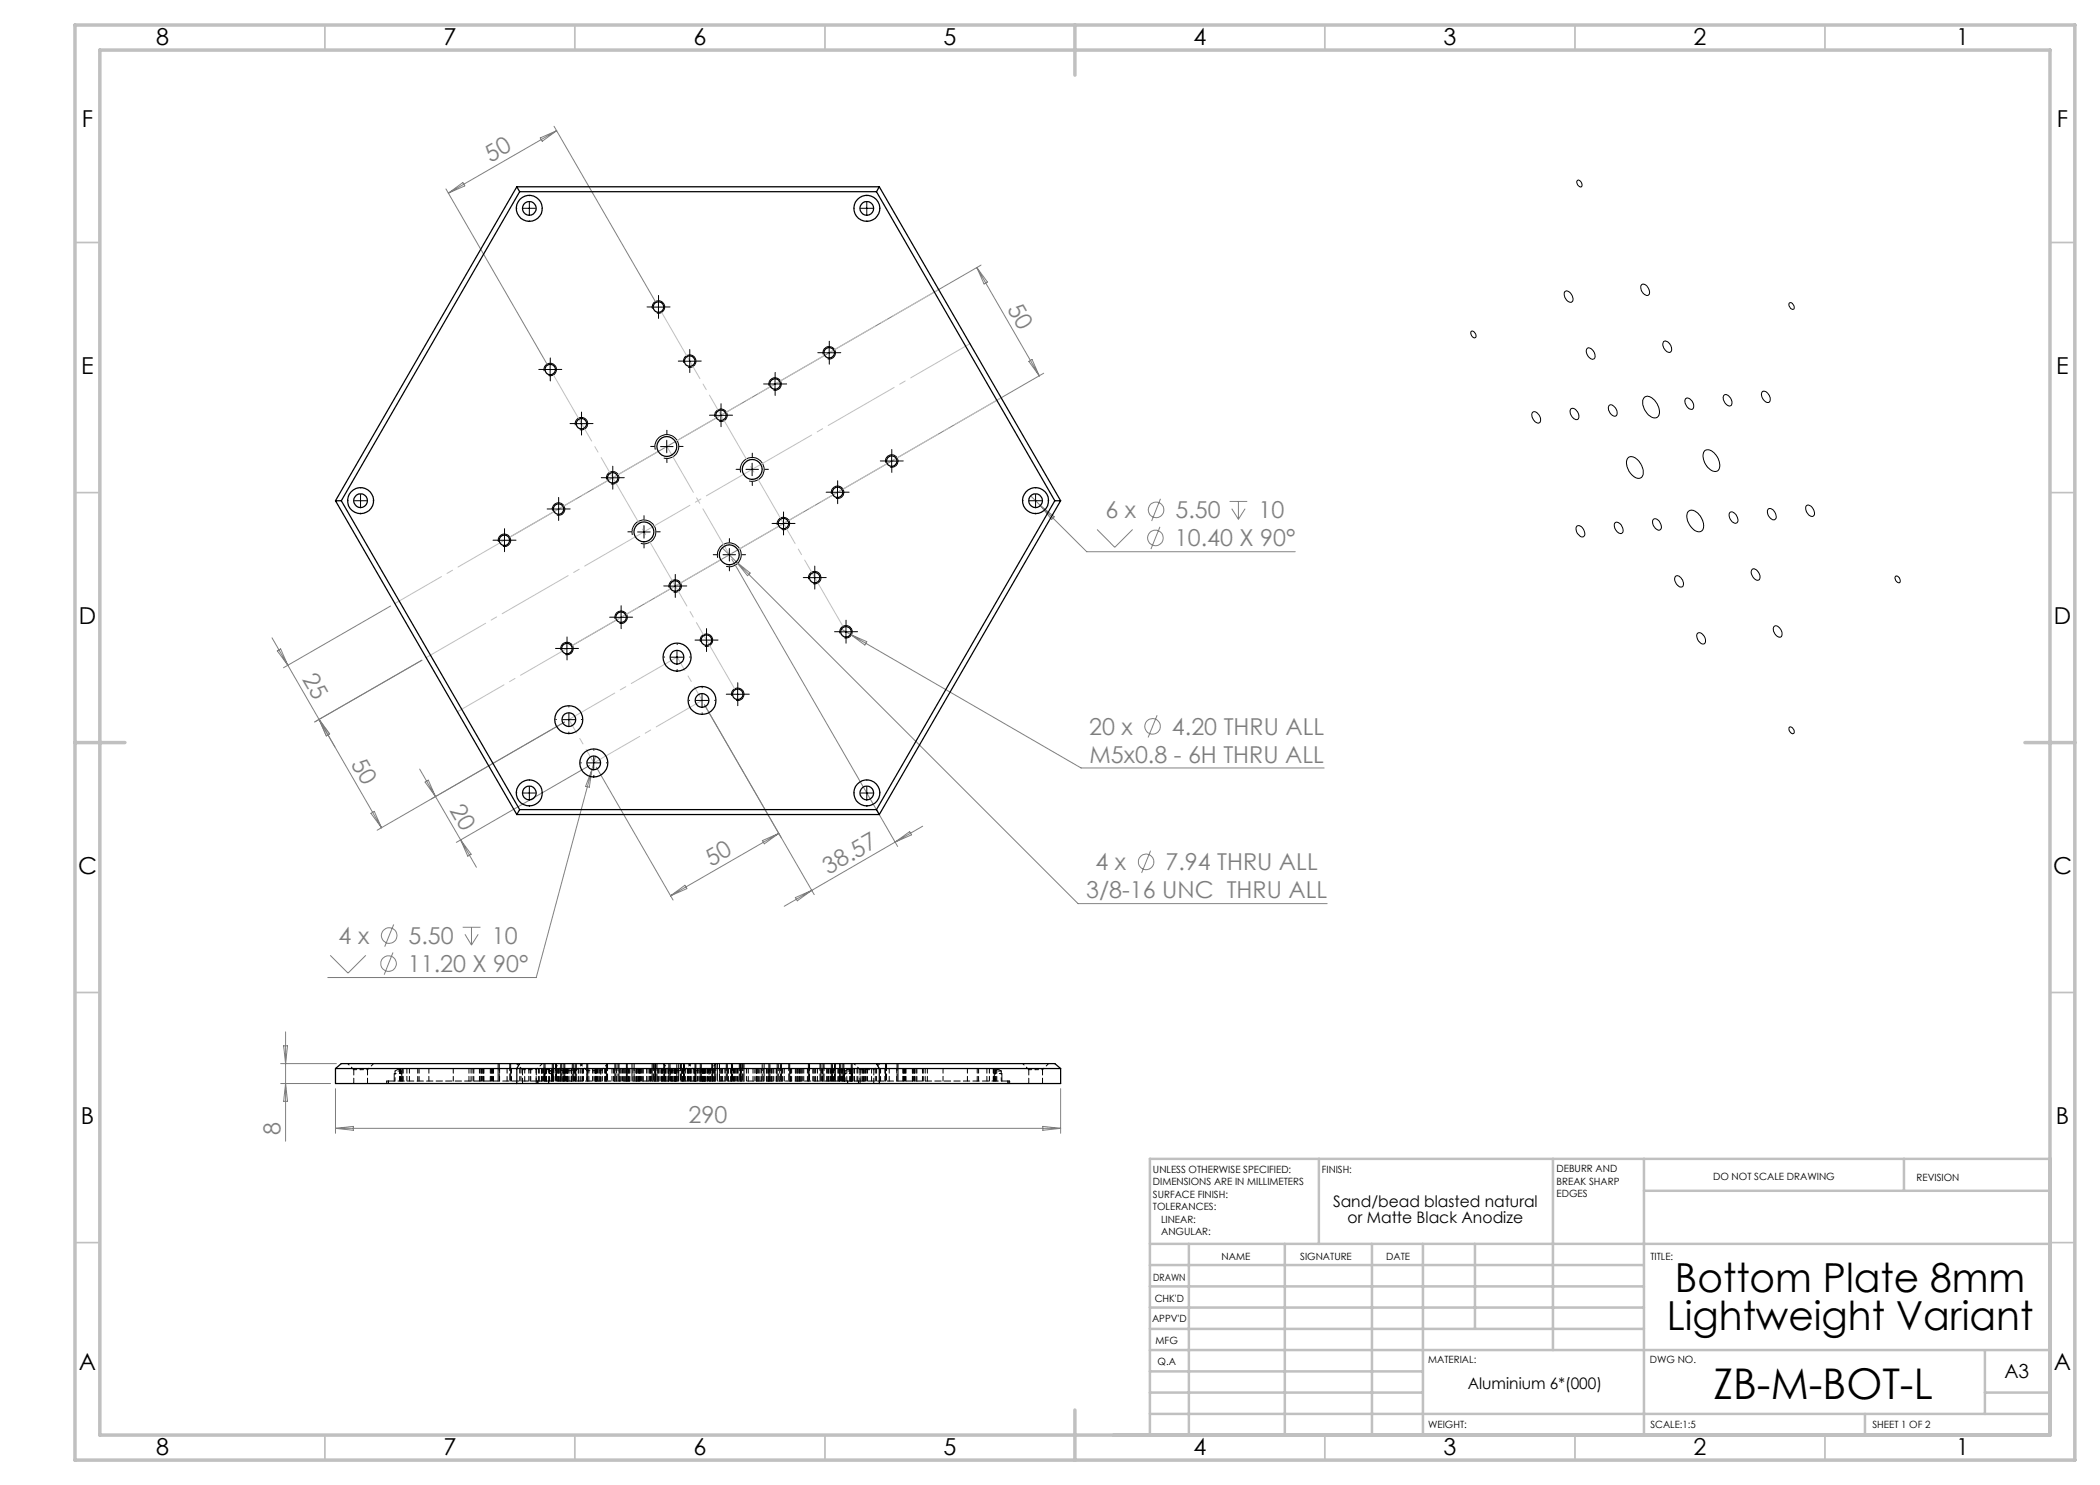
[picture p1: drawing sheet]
<svg xmlns="http://www.w3.org/2000/svg" width="420mm" height="297mm" viewBox="0 0 420 297" stroke-linecap="round" stroke-linejoin="round" font-family="sans-serif">
<g fill="none" stroke="#808080" stroke-width=".2">
<path d="M89.2 37.8l20.3 35.3M89.7 38.6l2.9-2.1 .4 .7zM108.1 27.6l3.2-1.5-2.9 2.2zM110.8 25.3l20.4 35.2M111.3 26.1l-21.6 12.5M195.4 53.5l12.5 21.7M195.4 53.5l2.1 2.9-.7 .4zM196.2 53l-94.5 54.6M205.8 72.3l.6-.4 1.5 3.3zM208.7 74.6l-94.4 54.6M206.1 99.2l11.2 11.1h41.7M232.1 99.8l-1.8 4.4"/>
<path d="M144.5 109.6l2.7 2.8M146.4 111.8l33.1 57.5M147.2 112.4l68.4 68.3h49.8M147.2 112.4l2.8 2.2-.5 .5zM208.1 101.1l2.8 2.3-.6 .5zM219.4 105.9l3.6 3.6 3.5-3.6M232 105.4l-1.8 4.4M245.9 100.3h3.5M246.3 101.7l1.4 2.2M247.7 100.3v3.6M249 101.7l-1.3 2.2M54.4 127.6l21.9 38"/>
<path d="M55.5 130.2l.6-.4 1.5 3.3zM78.1 121.2l-21.4 12.4M84.4 132l-21.5 12.4M168.3 125.8l1.8 1.1M170.1 126.9l46.1 26.7h48.6M170.1 126.9l3.3 1.4-.4 .7zM63.8 143.9l2.1 2.9-.6 .4M63.8 143.9l1.5 3.3M83.9 153.8l3.2 5.5M85 156.4l.7-.4 1.4 3.3zM86.3 159.8l26.6-15.4-37.5 21.6M87.1 159.3l5 8.7"/>
<path d="M117.9 153.1l-26.6 15.4M118.4 153.9l-.5 3.5-.8-.1zM119.1 151.3l-11.9 44.2h-41.7M119.3 153.5l15.3 26.5M140.9 141l21.9 37.9M231.4 143l-1.8 4.5M74.2 162.7l.7-.4 1.4 3.3zM92.1 168l3.2 5.5M92.1 168l2.1 2.8-.6 .4zM134.1 179.2l2.9-2.1 .4 .6zM152.5 168.1l3.3-1.4-2.9 2.1zM155.8 166.7l-21.7 12.5"/>
<path d="M159.1 179.5l3.2-1.4-2.8 2.1zM162.3 178.1l-5.5 3.2M179 168.4l-16.7 9.7M179 168.4l2.9-2.1 .4 .7zM184.5 165.2l-5.5 3.2M230.1 170.1l-1.8 4.5M66 191.1l3.6 3.5 3.6-3.5M78.6 190.5l-1.8 4.4M78.7 184.9l-1.8 4.4M92.5 185.5h3.6M93 186.9l1.3 2.1M94.3 185.5v3.5"/>
<path d="M95.6 186.9l-1.3 2.1M56.1 212.7h11.2M56.1 216.7h10M56.7 209.2h.8l-.4 3.5zM57.1 206.4v21.8M57.1 216.7l.4 3.6h-.8zM67.1 217.7v9M212.1 217.7v9M67.1 225.7h145M67.1 225.7l3.6-.4v.8zM208.6 225.3l3.5 .4-3.5 .4z"/>
<circle cx="231.1" cy="107.6" r="1.55"/>
<circle cx="231.2" cy="102" r="1.55"/>
<circle cx="230.5" cy="145.3" r="1.56"/>
<circle cx="229.2" cy="172.4" r="1.56"/>
<circle cx="77.7" cy="192.7" r="1.55"/>
<circle cx="77.9" cy="187.1" r="1.55"/>
</g>
<g fill="none" stroke="#000" stroke-width=".2">
<path d="M315.5 36.1a.79 .79 0 0 1 .8 .4 .79 .79 0 0 1-.1 .9 .93 .93 0 0 1-.7-1.3zM104.6 41.7h2.5M105.9 40.4v2.5M172.1 41.7h2.5M173.4 40.4v2.5M313 58.3a1.26 1.26 0 0 1 1.6 1.3 .62 .62 0 0 1-.3 .8 .62 .62 0 0 1-.8-.2l-.6-.8-.1-.8zM328.3 57a1.13 1.13 0 0 1 1.5 .9v.2a.66 .66 0 0 1-.2 1 .66 .66 0 0 1-.9-.4l-.4-.6-.1-.5zM108.8 73.9h2.5M108.8 74.2a1.24 1.24 0 0 1 1.1-1.5 1.24 1.24 0 0 1 1.4 1.3 1.24 1.24 0 0 1-1.6 1.1M110 72.7v2.5M130.4 61.4h2.5M130.5 61.7a1.25 1.25 0 0 1 1.1-1.5 1.25 1.25 0 0 1 1.3 1.3 1.25 1.25 0 0 1-1.5 1.1"/>
<path d="M131.7 60.1v2.5M136.7 72.2h2.5M136.7 72.6a1.25 1.25 0 0 1 1.1-1.6 1.25 1.25 0 0 1 1.4 1.3 1.25 1.25 0 0 1-1.6 1.1M137.9 71v2.5M153.8 76.8h2.5M153.8 77.1a1.25 1.25 0 0 1 1.1-1.5 1.25 1.25 0 0 1 1.4 1.3 1.25 1.25 0 0 1-1.6 1.1M155 75.6v2.5M164.6 70.6h2.5M164.6 70.9a1.23 1.23 0 0 1 1.1-1.6 1.23 1.23 0 0 1 1.4 1.4 1.23 1.23 0 0 1-1.6 1.1M165.8 69.3v2.5M294.3 66.3a.8 .8 0 0 1 .7 .4 .8 .8 0 0 1 0 .9 .9 .9 0 0 1-.7-1.3zM317.5 69.6a1.46 1.46 0 0 1 1.4 2.1l-.1 .1a1.38 1.38 0 0 1-1.5-1.6z"/>
<path d="M328.9 79.5a1.62 1.62 0 0 1 2.2 .8 2.53 2.53 0 0 1 .4 3.2 2.14 2.14 0 0 1-2.5-1.5l-.5-1.2v-.7zM332.7 68.3a1.16 1.16 0 0 1 1.5 1 .71 .71 0 0 1-.1 1.1 .71 .71 0 0 1-1.1-.4l-.4-1zM337.1 79.8v-.1a1.22 1.22 0 0 1 1.6 1.2 .67 .67 0 0 1-.2 .9 .67 .67 0 0 1-1-.3l-.5-.8zM344.9 79a1.42 1.42 0 0 1 1.5 1.6 .62 .62 0 0 1-.5 .6 .62 .62 0 0 1-.7-.4l-.5-.9-.1-.5zM352.5 78.3a1.29 1.29 0 0 1 1.5 1.4 .64 .64 0 0 1-.3 .8 .64 .64 0 0 1-.9-.4l-.5-.9v-.4zM357.9 60.6a.86 .86 0 0 1 .9 1.2 .86 .86 0 0 1-.9-1.2zM72.1 98.9v2.5M115 84.7h2.5M115.1 85.1a1.26 1.26 0 0 1 1.1-1.6 1.26 1.26 0 0 1 1.3 1.3 1.26 1.26 0 0 1-1.5 1.1M116.3 83.5v2.5M121.3 95.6h2.5M121.3 95.9a1.26 1.26 0 0 1 1.1-1.6 1.26 1.26 0 0 1 1.4 1.4 1.26 1.26 0 0 1-1.6 1.1"/>
<path d="M122.5 94.3v2.5M131.1 89.9a2.38 2.38 0 0 1 2.1-3 2.38 2.38 0 0 1 2.5 2.6 2.38 2.38 0 0 1-2.9 2.1M132.1 89.3h2.5M133.3 88v2.6M142.9 83.1h2.6M143 83.4a1.26 1.26 0 0 1 1.1-1.6 1.26 1.26 0 0 1 1.3 1.4 1.26 1.26 0 0 1-1.5 1.1M144.2 81.8v2.5M148.1 94.5a2.39 2.39 0 0 1 2.1-3 2.39 2.39 0 0 1 2.6 2.6 2.39 2.39 0 0 1-3 2.1M149.2 93.9h2.5M150.4 92.6v2.5M166.3 98.5h2.5M166.3 98.8a1.26 1.26 0 0 1 1.1-1.6 1.26 1.26 0 0 1 1.4 1.4 1.26 1.26 0 0 1-1.6 1.1"/>
<path d="M167.5 97.2v2.5M177.1 92.2h2.5M177.1 92.5a1.26 1.26 0 0 1 1.1-1.6 1.26 1.26 0 0 1 1.4 1.4 1.26 1.26 0 0 1-1.6 1.1M178.3 90.9v2.5M207.1 98.9v2.5M306.6 82.4a1.42 1.42 0 0 1 1.5 1.6 .62 .62 0 0 1-.5 .6 .62 .62 0 0 1-.7-.4l-.5-.9v-.4zM314.2 81.8a1.3 1.3 0 0 1 1.6 1.4v.1a.58 .58 0 0 1-.4 .6 .58 .58 0 0 1-.7-.3l-.6-.9-.1-.5zM321.9 81a1.48 1.48 0 0 1 1.5 1.7 .62 .62 0 0 1-.5 .6 .62 .62 0 0 1-.7-.4l-.5-1v-.4zM325.6 91.5a1.64 1.64 0 0 1 2.3 .9 2.46 2.46 0 0 1 .3 3.1 1.85 1.85 0 0 1-2.2-1 2.56 2.56 0 0 1-.4-3zM340.9 90.2a1.71 1.71 0 0 1 2.4 1 2.26 2.26 0 0 1 .1 3 2.53 2.53 0 0 1-2.6-2.1l-.2-1.1zM70.9 100.2h2.5M99.6 108.1h2.5"/>
<path d="M99.7 108.4a1.23 1.23 0 0 1 1.1-1.6 1.23 1.23 0 0 1 1.3 1.4 1.23 1.23 0 0 1-1.5 1.1M100.9 106.8v2.5M110.5 101.8h2.5M110.5 102.1a1.26 1.26 0 0 1 1.1-1.6 1.26 1.26 0 0 1 1.4 1.4 1.26 1.26 0 0 1-1.6 1.1M111.7 100.6v2.4M126.5 107a2.38 2.38 0 0 1 2.1-3 2.38 2.38 0 0 1 2.5 2.6 2.38 2.38 0 0 1-2.9 2.1M127.5 106.4h2.5M128.8 105.1v2.5M133.8 117.2h2.5M133.8 117.5a1.25 1.25 0 0 1 1.1-1.5 1.25 1.25 0 0 1 1.4 1.3 1.25 1.25 0 0 1-1.6 1.1M135 116v2.5M143.5 111.6a2.38 2.38 0 0 1 2.1-3 2.38 2.38 0 0 1 2.6 2.6 2.38 2.38 0 0 1-3 2.1"/>
<path d="M144.6 110.9h2.5M145.9 109.7v2.5M155.4 104.7h2.5M155.5 105a1.24 1.24 0 0 1 1.1-1.5 1.24 1.24 0 0 1 1.3 1.3 1.24 1.24 0 0 1-1.5 1.1M156.7 103.5v2.5M161.7 115.5h2.5M161.7 115.8a1.25 1.25 0 0 1 1.1-1.5 1.25 1.25 0 0 1 1.4 1.3 1.25 1.25 0 0 1-1.6 1.1M162.9 114.3v2.5M205.8 100.2h2.6M315.4 105.2a1.46 1.46 0 0 1 1.5 1.8 .69 .69 0 0 1-.6 .4 .69 .69 0 0 1-.6-.5l-.5-1v-.4zM323 104.6a1.26 1.26 0 0 1 1.6 1.2 .61 .61 0 0 1-.2 .9 .61 .61 0 0 1-.9-.3l-.5-.7-.1-.9zM330.7 103.8a1.46 1.46 0 0 1 1.5 1.9 .58 .58 0 0 1-.4 .4 .58 .58 0 0 1-.6-.3 1.48 1.48 0 0 1-.5-2z"/>
<path d="M335.2 115.2a1.46 1.46 0 0 1 1.5 1.8 .69 .69 0 0 1-.7 .4 .69 .69 0 0 1-.6-.5l-.5-1zM337.6 102.3a1.41 1.41 0 0 1 2.1 .4 2.78 2.78 0 0 1 .7 3.4 1.64 1.64 0 0 1-2.2-.8 2.84 2.84 0 0 1-.6-3zM346 102.5a1.22 1.22 0 0 1 1.5 1.1 .67 .67 0 0 1-.2 1 .67 .67 0 0 1-.9-.3l-.6-1.1zM350.4 113.9l.1-.1a1.42 1.42 0 0 1 1.5 1.7 .62 .62 0 0 1-.5 .6 .62 .62 0 0 1-.7-.4l-.6-1.1zM353.6 101.8a1.13 1.13 0 0 1 1.5 1 .68 .68 0 0 1-.1 1.1 .68 .68 0 0 1-1-.3l-.4-.8-.1-.7zM361.3 101.1a1.26 1.26 0 0 1 1.6 1.3 .62 .62 0 0 1-.3 .9 .62 .62 0 0 1-.8-.3l-.6-.8-.1-.8zM379.1 115.2a.84 .84 0 0 1 .8 .5 .84 .84 0 0 1 0 .9 .9 .9 0 0 1-.8-1.4zM112.1 129.7h2.6M112.2 130a1.26 1.26 0 0 1 1.1-1.6 1.26 1.26 0 0 1 1.3 1.4 1.26 1.26 0 0 1-1.5 1.1M113.4 128.4v2.5M123 123.5h2.4M123 123.8a1.25 1.25 0 0 1 1.1-1.6 1.25 1.25 0 0 1 1.4 1.4 1.25 1.25 0 0 1-1.6 1.1"/>
<path d="M124.2 122.2v2.5M134.2 131.4h2.5M135.4 130.2v2.5M140.1 128h2.4M140.1 128.4a1.25 1.25 0 0 1 1.1-1.6 1.25 1.25 0 0 1 1.3 1.4 1.25 1.25 0 0 1-1.5 1.1M140.4 138.8v2.6M141.3 126.8v2.5M146.3 138.8h2.5M146.3 139.2a1.24 1.24 0 0 1 1.1-1.6 1.24 1.24 0 0 1 1.4 1.4 1.24 1.24 0 0 1-1.6 1M147.5 137.6v2.5M167.9 126.4h2.5M168 126.7a1.25 1.25 0 0 1 1.1-1.6 1.25 1.25 0 0 1 1.3 1.4 1.25 1.25 0 0 1-1.5 1.1"/>
<path d="M169.2 125.1v2.5M339.4 126.7h.1a1.26 1.26 0 0 1 1.6 1.4 .62 .62 0 0 1-.4 .7 .62 .62 0 0 1-.8-.4l-.5-.9zM354.8 125.3a1.13 1.13 0 0 1 1.5 1l.1 .3a.65 .65 0 0 1-.3 .8 .65 .65 0 0 1-.9-.3l-.5-1-.1-.4zM104.6 158.6h2.5M105.9 157.3v2.5M112.5 143.9h2.5M113.8 142.7v2.5M117.5 152.6h2.5M118.7 151.3v2.5M139.2 140.1h2.5M172.1 158.6h2.5M173.4 157.3v2.5"/>
<path d="M357.8 145.5a.75 .75 0 0 1 .8 .1 .75 .75 0 0 1 .2 .8v.2a.53 .53 0 0 1-.9-.3zM78.8 214.7v1.5M80.4 214.7v1.5M99.6 212.7v3.5M102.1 212.7v3.5M108.8 212.7v3.5M108.9 214.7v1.5M110.3 214.7v1.5M110.5 212.7v3.5M111.3 212.7v3.5M112.1 212.7v3.5M113 212.7v3.5"/>
<path d="M114.7 212.7v3.5M115 212.7v3.5M117.5 212.7v3.5M121.3 212.7v3.5M123 212.7v3.5M123.8 212.7v3.5M125.4 212.7v3.5M126.4 212.7v3.5M130.4 212.7v3.5M131 212.7v3.5M131.2 212.7v3.5M132.9 212.7v3.5"/>
<path d="M133.8 212.7v3.5M135.7 212.7v3.5M136.3 212.7v3.5M136.7 212.7v3.5M139.2 212.7v3.5M140.1 212.7v3.5M142.5 212.7v3.5M142.9 212.7v3.5M143.5 212.7v3.5M145.5 212.7v3.5M146.3 212.7v3.5M148.1 212.7v3.5"/>
<path d="M148.2 212.7v3.5M148.8 212.7v3.5M152.8 212.7v3.5M153.8 212.7v3.5M155.4 212.7v3.5M156.3 212.7v3.5M157.9 212.7v3.5M161.7 212.7v3.5M164.2 212.7v3.5M164.6 212.7v3.5M166.3 212.7v3.5M167.1 212.7v3.5"/>
<path d="M167.9 212.7v3.5M168.8 212.7v3.5M168.9 214.7v1.5M170.4 214.7v1.5M170.4 212.7v3.5M177.1 212.7v3.5M179.6 212.7v3.5M198.9 214.7v1.5M200.4 214.7v1.5"/>
</g>
<path d="M110.1 73.9l37.5 64.9M178.4 92.2l-65 37.5M100.9 108l65-37.5M169.2 126.3l-37.5-64.9" fill="none" stroke="#c0c0c0" stroke-width=".2" stroke-dasharray="15.2 1.3 1.3 1.3" stroke-dashoffset="-1.3"/>
<path d="M165.9 70.5l21.9-12.6M178.4 92.2l21.9-12.7M100.9 108l-21.9 12.7M113.4 129.7l-21.9 12.6" fill="none" stroke="#c0c0c0" stroke-width=".2" stroke-dasharray="15.2 1.3 1.3 1.3" stroke-dashoffset="4.5"/>
<path d="M133.4 89.3l12.5 21.6M150.5 93.9l-21.7 12.5M135.4 131.4l-21.6 12.5M118.8 152.6l21.6-12.5" fill="none" stroke="#c0c0c0" stroke-width=".2" stroke-dasharray="15.2 1.3 1.3 1.3" stroke-dashoffset="4.6"/>
<path d="M113.8 143.9l5 8.7M140.4 140.1l-5-8.7" fill="none" stroke="#c0c0c0" stroke-width=".2" stroke-dasharray="15.2 1.3 1.3 1.3" stroke-dashoffset="12.1"/>
<path d="M150.5 93.9l43.5-25.2M128.8 106.4l-43.5 25.1" fill="none" stroke="#c0c0c0" stroke-width=".2" stroke-dasharray="15.2 1.3 1.3 1.3" stroke-dashoffset="1.5"/>
<g fill="none" stroke="#c0c0c0" stroke-width=".35">
<path d="M65 5v5M115 5v5M165 5v5M265 5v5M315 5v5M365 5v5M15 48.5h5M410 48.5h5M15 98.5h5M410 98.5h5M15 198.5h5M410 198.5h5"/>
<path d="M15 248.5h5M410 248.5h5M65 287v5M115 287v5M165 287v5M265 287v5M315 287v5M365 287v5"/>
</g>
<g fill="none" stroke="#c0c0c0" stroke-width=".5">
<path d="M263.8 231.8v17M310.6 231.8v38.2M328.8 231.8v55.2M328.8 238.2h81.2M380.8 231.8v6.4M410 231.8h-180v55.2M230 248.8h180M230 257.3h98.8M230 253h98.8M237.8 248.8v38.2M257 248.8v38.2M274.4 248.8v38.2"/>
<path d="M284.6 248.8v38.2M295 248.8v17M230 265.8h98.8M230 261.5h98.8M230 278.5h54.6M230 274.3h54.6M230 270h180M397 278.5h13M397 270v12.8M230 282.8h180M373 282.8v4.2"/>
</g>
<path d="M15 5h400v287h-400zM20 10h390v277h-390zM215 5v10M15 148.5h10M405 148.5h10M215 282v10" fill="none" stroke="#c0c0c0" stroke-width=".7"/>
<g fill="none" stroke="#000" stroke-width=".2" stroke-dasharray="15.2 1.3 1.3 1.3">
<path d="M105.9 39.2v-.2M173.4 39.2v-.2M103.4 41.7h-.1M105.9 44.2v.1M108.4 41.7h.1M170.9 41.7h-.1M173.4 44.2v.1M175.9 41.7h.1M108.8 73.9h-1M110.1 72.6v-1M110.1 75.1v1.1M111.3 73.9h1.1"/>
<path d="M130.5 61.4h-1.1M131.7 60.1v-1M131.7 62.6v1.1M133 61.4h1M136.7 72.2h-1M138 71v-1.1M138 73.5v1M139.2 72.2h1.1M153.8 76.8h-1.1M155 75.5v-1M155 78v1.1M156.3 76.8h1"/>
<path d="M164.6 70.5h-1M165.9 69.3v-1.1M165.9 71.8v1M167.1 70.5h1.1M72.1 97.6v-.1M115.1 84.7h-1.1M116.3 83.5v-1.1M116.3 86v1M117.6 84.7h1M121.3 95.5h-1M122.6 94.3v-1.1M122.6 96.8v1"/>
<path d="M123.8 95.5h1.1M130.9 89.3h-.8M133.4 86.8v-.7M133.4 91.8v.7M135.9 89.3h.7M143 83h-1.1M144.2 81.8v-1.1M144.2 84.3v1M145.5 83h1M148 93.9h-.8M150.5 91.4v-.8M150.5 96.4v.7"/>
<path d="M153 93.9h.7M166.3 98.4h-1.1M167.5 97.2v-1.1M167.5 99.7v1M168.8 98.4h1M177.1 92.2h-1M178.4 90.9v-1M178.4 93.4v1.1M179.6 92.2h1.1M207.1 97.6v-.1M69.6 100.1h-.1M72.1 102.6v.1"/>
<path d="M74.6 100.1h.2M99.7 108h-1.1M100.9 106.8v-1.1M100.9 109.3v1M102.2 108h1M110.5 101.8h-1.1M111.7 100.5v-1M111.7 103v1.1M113 101.8h1M126.3 106.4h-.7M128.8 103.9v-.8M128.8 108.9v.7"/>
<path d="M131.3 106.4h.7M133.8 117.2h-1M135.1 115.9v-1M135.1 118.4v1.1M136.3 117.2h1.1M143.4 110.9h-.8M145.9 108.4v-.7M145.9 113.4v.8M148.4 110.9h.7M155.5 104.7h-1.1M156.7 103.4v-1M156.7 105.9v1.1"/>
<path d="M158 104.7h1M161.7 115.5h-1M163 114.3v-1.1M163 116.8v1M164.2 115.5h1.1M204.6 100.1h-.1M207.1 102.6v.1M209.6 100.1h.2M112.2 129.7h-1.1M113.4 128.4v-1M113.4 130.9v1.1M114.7 129.7h1"/>
<path d="M123 123.4h-1.1M124.2 122.2v-1.1M124.2 124.7v1M125.5 123.4h1M132.9 131.4h-.1M135.4 128.9v-.1M135.4 133.9v.1M137.9 131.4h.2M140.1 128h-1.1M140.4 137.6v-.2M141.3 126.8v-1.1M141.3 129.3v1"/>
<path d="M142.6 128h1M146.3 138.8h-1M147.6 137.6v-1.1M148.8 138.8h1.1M168 126.3h-1.1M169.2 125.1v-1.1M169.2 127.6v1M170.5 126.3h1M103.4 158.6h-.1M105.9 156.1v-.2M108.4 158.6h.1M111.3 143.9h-.1"/>
<path d="M113.8 141.4v-.1M113.8 146.4v.1M116.3 143.9h.1M116.3 152.6h-.1M118.8 150.1v-.2M118.8 155.1v.1M121.3 152.6h.1M137.9 140.1h-.1M140.4 142.6v.1M142.9 140.1h.2M147.6 140.1v1M170.9 158.6h-.1"/>
<path d="M173.4 156.1v-.2M175.9 158.6h.1M105.9 161.1v.1M173.4 161.1v.1"/>
</g>
<path d="M80.4 214.7h-1.5M110.4 214.7h-1.5M170.4 214.7h-1.5M200.4 214.7h-1.5" fill="none" stroke="#000" stroke-width=".2" stroke-dasharray="1.3 .6" stroke-dashoffset=".8"/>
<g fill="none" stroke="#000" stroke-width=".25">
<path d="M103.4 37.4l.5 .9M103.4 37.4h72.5M103.4 37.4l-36.3 62.8M103.9 38.3h71.4M103.9 38.3l-35.6 61.9M175.3 38.3l35.7 61.9M175.9 37.4l36.2 62.8M175.9 37.4l-.6 .9M67.1 100.2h1.2M67.1 100.2l36.3 62.7M68.3 100.2l35.6 61.7M211 100.2h1.1"/>
<path d="M211 100.2l-35.7 61.7M212.1 100.2l-36.2 62.7M103.4 162.9h72.5M103.9 161.9h71.4M103.9 161.9l-.5 1M175.3 161.9l.6 1M67.1 213.7v3h145v-3M67.1 213.7h145M67.1 213.7l1.2-1h142.7l1.1 1M103.9 212.7l-.5 1v3M175.3 212.7l.6 1v3"/>
<circle cx="105.9" cy="41.7" r="2.6"/>
<circle cx="105.9" cy="41.7" r="1.37"/>
<circle cx="173.4" cy="41.7" r="2.6"/>
<circle cx="173.4" cy="41.7" r="1.36"/>
<circle cx="110" cy="73.9" r="1.06"/>
<circle cx="131.7" cy="61.4" r="1.06"/>
<circle cx="137.9" cy="72.2" r="1.05"/>
<circle cx="155" cy="76.8" r="1.06"/>
<circle cx="165.8" cy="70.6" r="1.06"/>
<circle cx="116.3" cy="84.7" r="1.05"/>
<circle cx="122.5" cy="95.6" r="1.05"/>
<circle cx="133.4" cy="89.3" r="1.98"/>
<circle cx="144.2" cy="83" r="1.05"/>
<circle cx="150.4" cy="93.9" r="1.99"/>
<circle cx="167.5" cy="98.5" r="1.05"/>
<circle cx="178.3" cy="92.2" r="1.05"/>
<circle cx="72.1" cy="100.1" r="2.6"/>
<circle cx="72.1" cy="100.2" r="1.37"/>
<circle cx="100.9" cy="108.1" r="1.05"/>
<circle cx="111.7" cy="101.8" r="1.05"/>
<circle cx="128.8" cy="106.4" r="1.98"/>
<circle cx="135" cy="117.2" r="1.04"/>
<circle cx="145.9" cy="111" r="1.99"/>
<circle cx="156.7" cy="104.7" r="1.05"/>
<circle cx="162.9" cy="115.5" r="1.05"/>
<circle cx="207.1" cy="100.1" r="1.38"/>
<circle cx="207.1" cy="100.1" r="2.6"/>
<circle cx="113.4" cy="129.7" r="1.06"/>
<circle cx="124.2" cy="123.4" r="1.05"/>
<circle cx="135.4" cy="131.4" r="1.37"/>
<circle cx="135.4" cy="131.4" r="2.81"/>
<circle cx="141.3" cy="128" r="1.06"/>
<circle cx="147.5" cy="138.8" r="1.06"/>
<circle cx="169.2" cy="126.4" r="1.06"/>
<circle cx="105.9" cy="158.6" r="1.38"/>
<circle cx="105.9" cy="158.6" r="2.6"/>
<circle cx="113.8" cy="143.9" r="1.38"/>
<circle cx="113.8" cy="143.9" r="2.8"/>
<circle cx="118.8" cy="152.6" r="2.81"/>
<circle cx="118.8" cy="152.6" r="1.36"/>
<circle cx="140.4" cy="140.1" r="1.37"/>
<circle cx="140.4" cy="140.1" r="2.79"/>
<circle cx="173.4" cy="158.6" r="2.6"/>
<circle cx="173.4" cy="158.6" r="1.37"/>
</g>
<g fill="none" stroke="#000" stroke-width=".2" stroke-dasharray="1.3 .6" stroke-dashoffset=".7">
<path d="M70.8 213.9h1.3M72.1 213.9h1.4M104.5 213.9h1.4M105.9 213.9h1.4M112.4 214.1h1.4M113.8 214.1h1.4M117.4 214.1h1.4M118.8 214.1h1.4M134.1 214.1h1.3M135.4 214.1h1.4M139.1 214.1h1.3M140.4 214.1h1.4"/>
<path d="M172 213.9h1.4M173.4 213.9h1.4M205.8 213.9h1.3M207.1 213.9h1.4"/>
</g>
<path d="M109.7 216.2h-2.1M112.4 214.1v2.1M115.2 216.2v-2.1M117.4 214.1v2.1M120.2 216.2v-2.1M134.1 214.1v2.1M136.8 216.2v-2.1M139.1 214.1v2.1M141.8 216.2v-2.1M171.7 216.2h-2.2" fill="none" stroke="#000" stroke-width=".2" stroke-dasharray="1.3 .6" stroke-dashoffset=".5"/>
<g fill="none" stroke="#000" stroke-width=".2" stroke-dasharray="1.3 .6">
<path d="M77.3 216.2v.5M77.7 216.2v.5M77.7 216.7v-.5M77.7 216.2h-.4M107.6 216.2h-29.9M107.6 216.2v.5M107.6 216.7v-.5M109.7 216.7v-.5M109.7 216.2v.5M169.5 216.2v.5M169.5 216.7v-.5M171.7 216.7v-.5"/>
<path d="M171.7 216.2v.5M201.6 216.2h-29.9M201.6 216.7v-.5M201.6 216.2v.5M201.9 216.2h-.3M201.9 216.7v-.5"/>
</g>
<g fill="none" stroke="#000" stroke-width=".2" stroke-dasharray="1.3 .6" stroke-dashoffset=".3">
<path d="M79.9 213.7v2.5M80.1 216.2v-2.5M80.1 213.7v2.5M80.4 213.7v2.5M80.6 213.7v2.5M80.6 216.2v-2.5M81.4 216.2v-2.5M81.9 216.2v-2.5M83.5 213.7v2.5M83.8 216.2v-2.5M85.8 213.7v2.5M90.7 213.7v2.5"/>
<path d="M93.8 216.2v-2.5M94.2 216.2v-2.5M94.6 213.7v2.5M94.8 213.7v2.5M95.9 213.7v2.5M96 213.7v2.5M96.3 216.2v-2.5M96.4 216.2v-2.5M96.4 213.7v2.5M96.6 216.2v-2.5M96.7 213.7v2.5M96.8 213.7v2.5"/>
<path d="M98.1 216.2v-2.5M98.2 213.7v2.5M98.3 213.7v2.5M98.4 216.2v-2.5M98.5 213.7v2.5M98.6 216.2v-2.5M98.7 216.2v-2.5M99.9 216.2v-2.5M101.4 213.7v2.5M102.3 213.7v2.5M104 216.2v-2.5M104.2 216.2v-2.5"/>
<path d="M104.9 213.7v2.5M105.8 216.2v-2.5M106 213.7v2.5M106.1 216.2v-2.5M107.2 213.7v2.5M107.7 213.7v2.5M107.8 216.2v-2.5M108.3 213.7v2.5M108.4 213.7v2.5M108.4 216.2v-2.5M108.7 216.2v-2.5M108.9 213.7v2.5"/>
<path d="M109.1 216.2v-2.5M109.2 216.2v-2.5M109.3 213.7v2.5M109.7 216.2v-2.5M109.9 216.2v-2.5M110.3 213.7v2.5M110.4 216.2v-2.5M110.7 213.7v2.5M111.1 216.2v-2.5M111.5 213.7v2.5M111.6 213.7v2.5M111.7 216.2v-2.5"/>
<path d="M111.8 216.2v-2.5M111.8 213.7v2.5M112.1 216.2v-2.5M112.6 213.7v2.5M112.7 213.7v2.5M112.8 213.7v2.5M112.8 216.2v-2.5M113.1 216.2v-2.5M113.1 213.7v2.5M113.3 213.7v2.5M113.3 216.2v-2.5M113.4 213.7v2.5"/>
<path d="M113.5 216.2v-2.5M113.6 213.7v2.5M113.8 216.2v-2.5M114.3 213.7v2.5M114.3 216.2v-2.5M114.8 216.2v-2.5M114.8 213.7v2.5M115 216.2v-2.5M115.1 213.7v2.5M115.7 216.2v-2.5M115.8 213.7v2.5M116.1 216.2v-2.5"/>
<path d="M116.5 216.2v-2.5M116.7 216.2v-2.5M117.4 213.7v2.5M117.8 213.7v2.5M118.5 213.7v2.5M118.8 213.7v2.5M119 213.7v2.5M119.1 216.2v-2.5M119.1 213.7v2.5M119.3 216.2v-2.5M119.4 216.2v-2.5M119.5 216.2v-2.5"/>
<path d="M119.8 216.2v-2.5M119.8 213.7v2.5M120.1 216.2v-2.5M120.2 213.7v2.5M120.5 216.2v-2.5M120.9 216.2v-2.5M121.1 213.7v2.5M121.2 213.7v2.5M121.2 216.2v-2.5M122.4 216.2v-2.5M122.7 216.2v-2.5M122.8 213.7v2.5"/>
<path d="M123.3 213.7v2.5M123.9 213.7v2.5M124 213.7v2.5M124.2 213.7v2.5M124.5 213.7v2.5M124.7 216.2v-2.5M124.9 216.2v-2.5M125.1 213.7v2.5M125.3 213.7v2.5M125.3 216.2v-2.5M125.4 216.2v-2.5M125.6 216.2v-2.5"/>
<path d="M125.6 213.7v2.5M125.7 216.2v-2.5M125.8 216.2v-2.5M126 213.7v2.5M126.6 213.7v2.5M127 213.7v2.5M127.2 213.7v2.5M127.3 213.7v2.5M127.3 216.2v-2.5M127.5 216.2v-2.5M127.7 216.2v-2.5M127.9 213.7v2.5"/>
<path d="M128 216.2v-2.5M128.1 216.2v-2.5M128.3 213.7v2.5M128.5 213.7v2.5M128.7 213.7v2.5M129.3 216.2v-2.5M129.6 216.2v-2.5M129.9 213.7v2.5M130 213.7v2.5M130.1 213.7v2.5M130.2 216.2v-2.5M130.2 213.7v2.5"/>
<path d="M130.4 216.2v-2.5M131 213.7v2.5M131.5 216.2v-2.5M131.6 213.7v2.5M131.8 216.2v-2.5M132 216.2v-2.5M132.3 216.2v-2.5M132.3 213.7v2.5M132.4 216.2v-2.5M132.6 216.2v-2.5M132.7 213.7v2.5M132.9 216.2v-2.5"/>
<path d="M133.1 213.7v2.5M133.2 213.7v2.5M133.2 216.2v-2.5M133.6 213.7v2.5M133.7 213.7v2.5M133.7 216.2v-2.5M133.8 213.7v2.5M134.1 216.2v-2.5M134.2 213.7v2.5M134.3 216.2v-2.5M134.4 213.7v2.5M134.5 216.2v-2.5"/>
<path d="M134.8 216.2v-2.5M134.9 216.2v-2.5M134.9 213.7v2.5M135.1 213.7v2.5M135.1 216.2v-2.5M135.2 216.2v-2.5M135.2 213.7v2.5M135.5 216.2v-2.5M135.7 213.7v2.5M136.4 213.7v2.5M136.5 213.7v2.5M136.8 213.7v2.5"/>
<path d="M137.1 216.2v-2.5M137.5 216.2v-2.5M137.6 213.7v2.5M137.8 216.2v-2.5M137.8 213.7v2.5M138.1 216.2v-2.5M138.3 216.2v-2.5M138.8 213.7v2.5M138.8 216.2v-2.5M138.9 216.2v-2.5M139 213.7v2.5M139 216.2v-2.5"/>
<path d="M139.1 213.7v2.5M139.4 213.7v2.5M139.5 213.7v2.5M139.8 213.7v2.5M140.2 213.7v2.5M140.2 216.2v-2.5M140.4 213.7v2.5M140.5 213.7v2.5M140.5 216.2v-2.5M140.7 213.7v2.5M140.7 216.2v-2.5M140.8 213.7v2.5"/>
<path d="M140.8 216.2v-2.5M140.9 216.2v-2.5M141 216.2v-2.5M141.2 216.2v-2.5M141.4 216.2v-2.5M141.5 216.2v-2.5M141.5 213.7v2.5M141.7 216.2v-2.5M142 213.7v2.5M142 216.2v-2.5M142.1 216.2v-2.5M142.2 213.7v2.5"/>
<path d="M142.5 213.7v2.5M142.7 213.7v2.5M142.8 213.7v2.5M143 213.7v2.5M144 213.7v2.5M144 216.2v-2.5M144.4 216.2v-2.5M144.5 216.2v-2.5M145 213.7v2.5M145.2 216.2v-2.5M145.6 213.7v2.5M145.7 213.7v2.5"/>
<path d="M146.2 213.7v2.5M146.2 216.2v-2.5M146.3 216.2v-2.5M146.6 216.2v-2.5M146.7 213.7v2.5M146.9 213.7v2.5M147 216.2v-2.5M147.2 213.7v2.5M147.3 216.2v-2.5M147.5 216.2v-2.5M147.6 213.7v2.5M148.2 213.7v2.5"/>
<path d="M149.3 213.7v2.5M149.7 216.2v-2.5M150.6 216.2v-2.5M151 213.7v2.5M151.3 216.2v-2.5M151.3 213.7v2.5M151.4 216.2v-2.5M151.5 216.2v-2.5M151.7 216.2v-2.5M152 216.2v-2.5M152.3 213.7v2.5M152.7 213.7v2.5"/>
<path d="M153.3 213.7v2.5M153.4 216.2v-2.5M153.6 213.7v2.5M153.7 216.2v-2.5M153.9 216.2v-2.5M154 213.7v2.5M154.2 216.2v-2.5M154.3 213.7v2.5M154.6 216.2v-2.5M154.8 213.7v2.5M155.2 213.7v2.5M155.3 213.7v2.5"/>
<path d="M155.9 216.2v-2.5M156.4 213.7v2.5M156.5 216.2v-2.5M156.9 216.2v-2.5M158.1 216.2v-2.5M158.1 213.7v2.5M158.2 213.7v2.5M158.3 216.2v-2.5M159.1 213.7v2.5M159.2 213.7v2.5M159.4 213.7v2.5M159.5 216.2v-2.5"/>
<path d="M159.8 216.2v-2.5M159.9 213.7v2.5M160 216.2v-2.5M160.2 216.2v-2.5M160.2 213.7v2.5M160.5 216.2v-2.5M160.7 213.7v2.5M161.5 213.7v2.5M161.8 213.7v2.5M162.6 216.2v-2.5M162.8 216.2v-2.5M163.1 216.2v-2.5"/>
<path d="M163.5 213.7v2.5M164.2 216.2v-2.5M164.4 213.7v2.5M164.5 213.7v2.5M164.5 216.2v-2.5M165.3 213.7v2.5M165.5 213.7v2.5M165.7 213.7v2.5M165.7 216.2v-2.5M166 216.2v-2.5M166.1 213.7v2.5M166.2 213.7v2.5"/>
<path d="M166.4 213.7v2.5M166.4 216.2v-2.5M166.5 213.7v2.5M166.7 216.2v-2.5M166.8 216.2v-2.5M167.6 216.2v-2.5M167.7 213.7v2.5M167.9 216.2v-2.5M167.9 213.7v2.5M168.1 213.7v2.5M168.2 216.2v-2.5M168.2 213.7v2.5"/>
<path d="M168.4 216.2v-2.5M168.4 213.7v2.5M168.5 213.7v2.5M168.6 213.7v2.5M168.8 216.2v-2.5M168.9 213.7v2.5M169.4 216.2v-2.5M169.5 216.2h-59.8M170 213.7v2.5M170 216.2v-2.5M170.2 216.2v-2.5M170.3 213.7v2.5"/>
<path d="M170.4 216.2v-2.5M170.6 216.2v-2.5M170.8 216.2v-2.5M170.9 213.7v2.5M171.4 216.2v-2.5M171.6 213.7v2.5M172 213.7v2.5M172.4 213.7v2.5M172.5 216.2v-2.5M172.7 216.2v-2.5M172.8 213.7v2.5M172.9 216.2v-2.5"/>
<path d="M173.1 216.2v-2.5M173.2 213.7v2.5M173.5 216.2v-2.5M174.3 213.7v2.5M175.1 216.2v-2.5M175.3 216.2v-2.5M176.1 213.7v2.5M177 213.7v2.5M177.8 213.7v2.5M179.3 216.2v-2.5M180.6 213.7v2.5M180.7 216.2v-2.5"/>
<path d="M180.7 213.7v2.5M180.9 216.2v-2.5M181 213.7v2.5M181.1 213.7v2.5M181.2 216.2v-2.5M182.5 213.7v2.5M182.6 213.7v2.5M182.7 216.2v-2.5M182.8 216.2v-2.5M182.9 216.2v-2.5M183.2 216.2v-2.5M183.4 213.7v2.5"/>
<path d="M184.5 213.7v2.5M184.7 216.2v-2.5M185 216.2v-2.5M185.5 216.2v-2.5M188.6 213.7v2.5M193.5 213.7v2.5M195.4 216.2v-2.5M195.7 216.2v-2.5M197.4 216.2v-2.5M197.9 213.7v2.5M198.7 216.2v-2.5M198.7 213.7v2.5"/>
<path d="M198.9 213.7v2.5M199.2 213.7v2.5M199.2 216.2v-2.5M199.4 216.2v-2.5"/>
</g>
<g fill="none" stroke="#000" stroke-width=".2" stroke-dasharray="1.3 .6" stroke-dashoffset=".6">
<path d="M79 214.2v2M80.3 214.2h-1.3M80.3 216.2v-2M109 214.2v2M110.3 214.2h-1.3M110.3 216.2v-2M111 212.7l1.4 1.4M115.2 214.1l1.4-1.4M116 212.7l1.4 1.4M120.2 214.1l1.4-1.4M132.6 212.7l1.5 1.4M136.8 214.1l1.4-1.4"/>
<path d="M137.6 212.7l1.5 1.4M141.8 214.1l1.4-1.4M169 214.2v2M170.3 214.2h-1.3M170.3 216.2v-2M199 214.2v2M200.3 214.2h-1.3M200.3 216.2v-2"/>
</g>
<path d="M69.5 212.7l1.3 1.2M73.5 213.9l1.2-1.2M103.3 212.7l1.2 1.2M107.3 213.9l1.2-1.2M170.8 212.7l1.2 1.2M174.8 213.9l1.2-1.2M204.5 212.7l1.3 1.2M208.5 213.9l1.2-1.2" fill="none" stroke="#000" stroke-width=".2" stroke-dasharray="1.3 .6" stroke-dashoffset=".9"/>
<path d="M70.8 213.9v2.8M73.5 216.7v-2.8M104.5 213.9v2.8M107.3 216.7v-2.8M172 213.9v2.8M174.8 216.7v-2.8M205.8 213.9v2.8M208.5 216.7v-2.8" fill="none" stroke="#000" stroke-width=".2" stroke-dasharray="1.3 .6" stroke-dashoffset=".2"/>
<path d="M79.6 213.8l-.6 .4M80.3 214.2l-.7-.4M109.6 213.8l-.6 .4M110.3 214.2l-.7-.4M169.6 213.8l-.6 .4M170.3 214.2l-.7-.4M199.6 213.8l-.6 .4M200.3 214.2l-.7-.4" fill="none" stroke="#000" stroke-width=".2" stroke-dasharray="1.3 .6" stroke-dashoffset=".4"/>
<g fill="none" stroke="#000" stroke-width=".2" stroke-dasharray="1.3 .6" stroke-dashoffset="-.2">
<path d="M99.9 212.7v3.5M102 216.2v-3.5M109 212.7v3.5M110.7 212.7v3.5M111.1 216.2v-3.5M112.4 212.7v3.5M112.8 216.2v-3.5M114.5 216.2v-3.5M115.3 212.7v3.5M117.4 216.2v-3.5M121.5 212.7v3.5M123.2 212.7v3.5"/>
<path d="M123.6 216.2v-3.5M125.3 216.2v-3.5M126.8 212.7v3.5M130.7 212.7v3.5M130.8 216.2v-3.5M131.4 212.7v3.5M132.8 216.2v-3.5M134 212.7v3.5M135.4 216.2v-3.5M136.1 216.2v-3.5M136.9 212.7v3.5M139 216.2v-3.5"/>
<path d="M140.3 212.7v3.5M142.4 216.2v-3.5M143.2 212.7v3.5M143.9 212.7v3.5M145.3 216.2v-3.5M146.5 212.7v3.5M147.9 216.2v-3.5M148.5 212.7v3.5M148.6 216.2v-3.5M152.4 216.2v-3.5M154 212.7v3.5M155.7 212.7v3.5"/>
<path d="M156.1 216.2v-3.5M157.8 216.2v-3.5M161.9 212.7v3.5M164 216.2v-3.5M164.8 212.7v3.5M166.5 212.7v3.5M166.9 216.2v-3.5M168.2 212.7v3.5M168.6 216.2v-3.5M170.3 216.2v-3.5M177.3 212.7v3.5M179.4 216.2v-3.5"/>
</g>
<text font-size="8.5" x="342.7" y="279.7">ZB-M-BOT-L</text>
<g font-size="8">
<text x="335" y="258.4">Bottom Plate 8mm</text>
<text x="333.4" y="266.1">Lightweight Variant</text>
</g>
<g font-size="4.7">
<text x="31.2" y="9">8</text>
<text x="88.7" y="9">7</text>
<text x="138.7" y="9">6</text>
<text x="188.7" y="9">5</text>
<text x="238.7" y="9">4</text>
<text x="288.7" y="9">3</text>
<text x="338.7" y="9">2</text>
<text x="391.2" y="9">1</text>
<text x="16.4" y="25.5">F</text>
<text x="411.4" y="25.5">F</text>
<text x="16.3" y="74.7">E</text>
<text x="411.2" y="74.7">E</text>
<text x="15.8" y="124.8">D</text>
<text x="410.8" y="124.8">D</text>
<text x="15.6" y="174.8">C</text>
<text x="410.6" y="174.8">C</text>
<text x="16.2" y="224.7">B</text>
<text x="411.2" y="224.7">B</text>
<text x="15.8" y="274">A</text>
<text x="410.8" y="274">A</text>
<text x="31.2" y="291">8</text>
<text x="88.7" y="291">7</text>
<text x="138.7" y="291">6</text>
<text x="188.7" y="291">5</text>
<text x="238.7" y="291">4</text>
<text x="288.7" y="291">3</text>
<text x="338.7" y="291">2</text>
<text x="391.2" y="291">1</text>
</g>
<g font-size="4.7" fill="#808080">
<text x="98.1" y="32.6" transform="rotate(-30 98.1 32.6)">50</text>
<text x="201.4" y="61.8" transform="rotate(60 201.4 61.8)">50</text>
<text x="221.1" y="103.7">6 x</text>
<text x="235.1" y="103.7">5.50</text>
<text x="251.7" y="103.7">10</text>
<text x="235" y="109.3">10.40 X 90°</text>
<text x="60.4" y="135.8" transform="rotate(60 60.4 135.8)">25</text>
<text x="217.8" y="147">20 x</text>
<text x="234.4" y="147">4.20 THRU ALL</text>
<text x="70.1" y="152.8" transform="rotate(60 70.1 152.8)">50</text>
<text x="217.9" y="152.6">M5x0.8 - 6H THRU ALL</text>
<text x="89.8" y="162" transform="rotate(60 89.8 162)">20</text>
<text x="142.2" y="173.3" transform="rotate(-30 142.2 173.3)">50</text>
<text x="165.7" y="174.9" transform="rotate(-30 165.7 174.9)">38.57</text>
<text x="217.2" y="179.7">3/8-16 UNC THRU ALL</text>
<text x="219.1" y="174.1">4 x</text>
<text x="233.1" y="174.1">7.94 THRU ALL</text>
<text x="67.7" y="188.8">4 x</text>
<text x="81.7" y="188.8">5.50</text>
<text x="98.4" y="188.8">10</text>
<text x="81.6" y="194.4">11.20 X 90°</text>
<text x="56.1" y="226.9" transform="rotate(-90 56.1 226.9)">8</text>
<text x="137.7" y="224.6">290</text>
</g>
<text font-size="3.9" x="400.9" y="275.5">A3</text>
<g font-size="3.2">
<text x="266.6" y="241.4">Sand/bead blasted natural</text>
<text x="269.5" y="244.6">or Matte Black Anodize</text>
<text x="293.5" y="277.9">Aluminium 6*(000)</text>
</g>
<g font-size="2">
<text x="230.6" y="234.6">UNLESS OTHERWISE SPECIFIED:</text>
<text x="230.6" y="237.1">DIMENSIONS ARE IN MILLIMETERS</text>
<text x="230.6" y="239.6">SURFACE FINISH:</text>
<text x="264.4" y="234.6">FINISH:</text>
<text x="311.3" y="234.5">DEBURR AND</text>
<text x="311.3" y="237">BREAK SHARP</text>
<text x="311.3" y="239.5">EDGES</text>
<text x="342.6" y="236">DO NOT SCALE DRAWING</text>
<text x="383.3" y="236.2">REVISION</text>
<text x="230.6" y="242.1">TOLERANCES:</text>
<text x="232.2" y="244.6">LINEAR:</text>
<text x="232.2" y="247.1">ANGULAR:</text>
<text x="244.3" y="252">NAME</text>
<text x="260" y="251.9">SIGNATURE</text>
<text x="277.2" y="251.9">DATE</text>
<text x="330.1" y="251.9">TITLE:</text>
<text x="230.6" y="256.1">DRAWN</text>
<text x="230.9" y="260.3">CHK'D</text>
<text x="230.4" y="264.4">APPV'D</text>
<text x="231.1" y="268.8">MFG</text>
<text x="231.5" y="273">Q.A</text>
<text x="285.6" y="272.5">MATERIAL:</text>
<text x="330" y="272.5">DWG NO.</text>
<text x="285.6" y="285.5">WEIGHT:</text>
<text x="330.1" y="285.6">SCALE:1:5</text>
<text x="374.5" y="285.6">SHEET 1 OF 2</text>
</g>
</svg>
